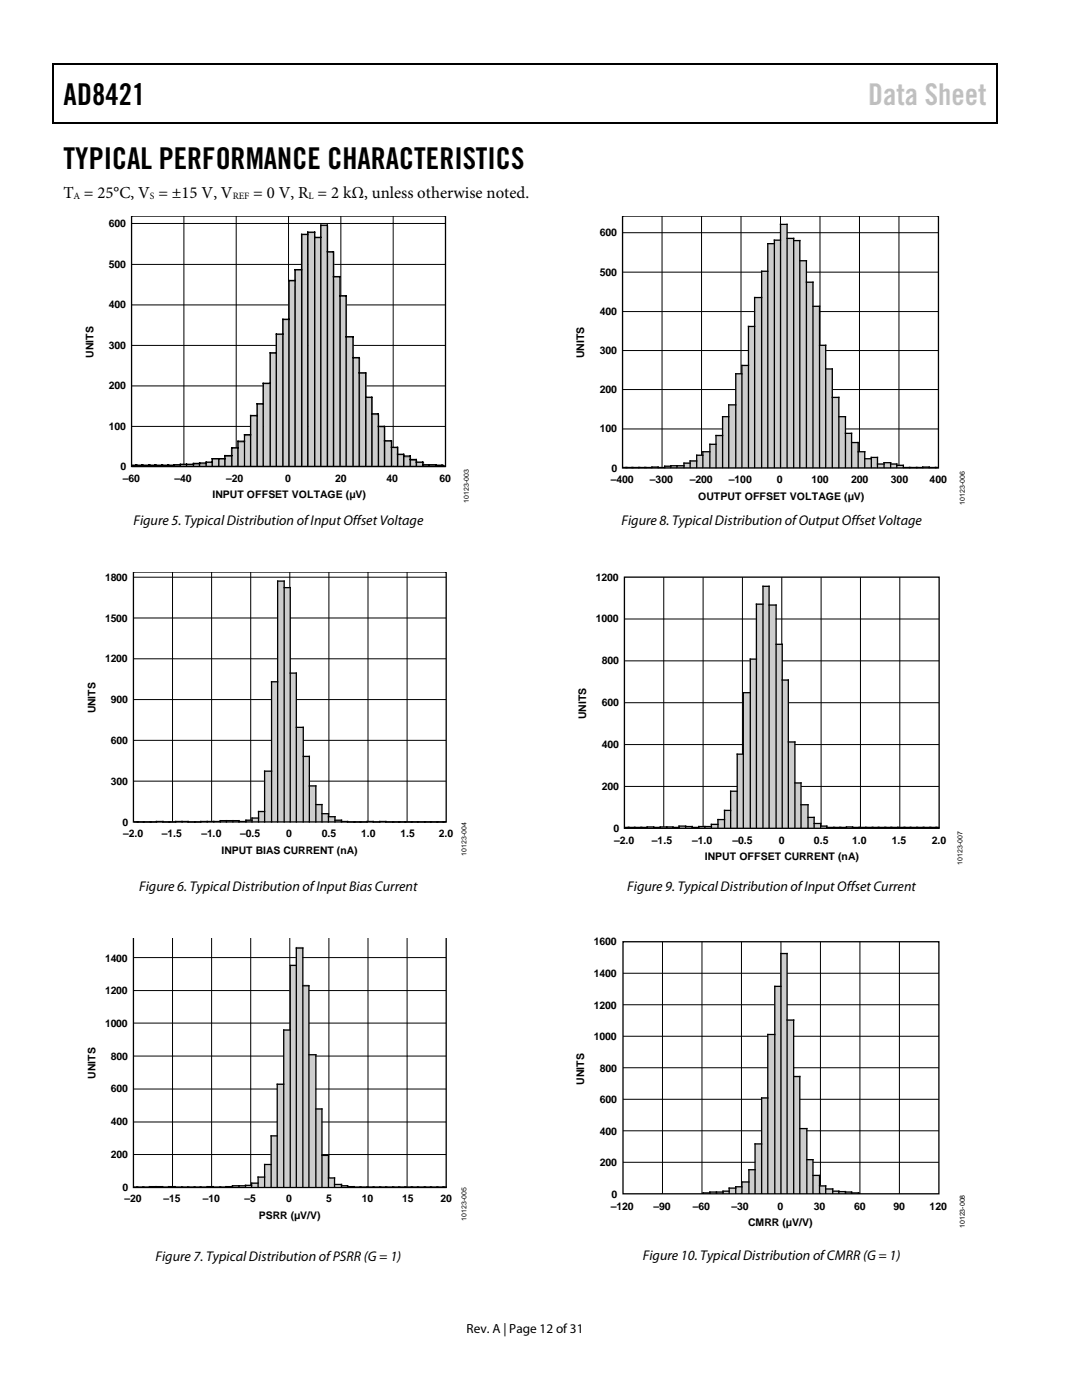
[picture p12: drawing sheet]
<svg xmlns="http://www.w3.org/2000/svg" width="216mm" height="279mm" viewBox="0 0 216 279" stroke-linecap="round" stroke-linejoin="round" font-family="sans-serif">
<path d="M10.5 12.7h.3v1h-.3zM10.5 12.7h.3v.3h-.3zM133.3 12.7h.3v.3h-.3zM198.8 12.7h.2v1h-.2zM198.8 12.7h.2v.3h-.2zM10.5 24.4h.3v.3h-.3zM133.1 24.4h.2v.3h-.2zM198.8 24.4h.2v.3h-.2z" fill="#000"/>
<path d="M10.7 13.7v10.7M10.8 12.8h122.5M133.6 12.8h65.2M198.9 13.7v10.7M10.8 24.5h188" fill="none" stroke="#000" stroke-width=".25"/>
<path d="M26.3 52.8h62.6M26.3 44.6h62.6M36.7 43.2v49.9M47.1 43.2v49.9M57.6 43.2v49.9M68 43.2v49.9M78.5 43.2v49.9M26.3 60.9h62.6M26.3 68.9h62.6M26.3 77h62.6M26.3 85.1h62.6" fill="none" stroke="#000" stroke-width=".2"/>
<g fill="#cdcdcd">
<path d="M67.9 59.1h1.2v33.8h-1.2z"/>
<path d="M66.6 55.3h1.3v37.6h-1.3z"/>
<path d="M69.1 67.3h1.3v25.6h-1.3z"/>
<path d="M70.4 71.5h1.4v21.4h-1.4z"/>
<path d="M71.8 74.5h1.3v18.4h-1.3z"/>
<path d="M73.1 79.4h1.2v13.5h-1.2z"/>
<path d="M65.4 50.3h1.2v42.6h-1.2z"/>
<path d="M61.5 46.4h1.3v46.5h-1.3z"/>
<path d="M62.8 47.5h1.2v45.4h-1.2z"/>
<path d="M64 45h1.4v47.9h-1.4z"/>
<path d="M84.5 92.8l1.3 .1z"/>
<path d="M60.3 46.9h1.2v46h-1.2z"/>
<path d="M83.2 92.3h1.3v.6h-1.3z"/>
<path d="M85.8 92.8l1.3 .1z"/>
<path d="M80.6 91.2h1.3v1.7h-1.3z"/>
<path d="M74.3 82.8h1.3v10.1h-1.3z"/>
<path d="M76.8 88.1h1.4v4.8h-1.4z"/>
<path d="M79.4 90.8h1.2v2.1h-1.2z"/>
<path d="M75.6 85.2h1.2v7.7h-1.2z"/>
<path d="M78.2 89.4h1.2v3.5h-1.2z"/>
<path d="M81.9 91.9h1.3v1h-1.3z"/>
<path d="M38.5 92.7h1.2v.2h-1.2z"/>
<path d="M41.1 92.3h1.2v.6h-1.2z"/>
<path d="M39.7 92.6h1.4v.3h-1.4z"/>
<path d="M58.9 53.9h1.4v39h-1.4z"/>
<path d="M44.9 91.1h1.3v1.8h-1.3z"/>
<path d="M42.3 91.6h1.4v1.3h-1.4z"/>
<path d="M34.7 92.8l1.3 .1z"/>
<path d="M36 92.8h1.2v.1h-1.2z"/>
<path d="M37.2 92.8h1.3v.1h-1.3z"/>
<path d="M43.7 91.6h1.2v1.3h-1.2z"/>
<path d="M53.9 70.5h1.2v22.4h-1.2z"/>
<path d="M55.1 66.8h1.3v26.1h-1.3z"/>
<path d="M46.2 89.4h1.3v3.5h-1.3z"/>
<path d="M56.4 63.8h1.3v29.1h-1.3z"/>
<path d="M52.5 76.6h1.4v16.3h-1.4z"/>
<path d="M57.7 56.1h1.2v36.8h-1.2z"/>
<path d="M48.8 86.9h1.2v6h-1.2z"/>
<path d="M50 83h1.3v9.9h-1.3z"/>
<path d="M47.5 88.2h1.3v4.7h-1.3z"/>
<path d="M51.3 80.7h1.2v12.2h-1.2z"/>
<path d="M46.2 91.1v1.8z"/>
</g>
<path d="M46.2 91.1v1.8" fill="none" stroke="#666" stroke-width=".2"/>
<path d="M43.7 91.6v1.3z" fill="#cdcdcd"/>
<path d="M43.7 91.6v1.3" fill="none" stroke="#666" stroke-width=".2"/>
<path d="M38.5 92.8v.1z" fill="#cdcdcd"/>
<path d="M38.5 92.8v.1" fill="none" stroke="#666" stroke-width=".2"/>
<path d="M36 92.8v.1" fill="none" stroke="#666" stroke-width=".2"/>
<path d="M34.7 92.8h1.3z" fill="#cdcdcd"/>
<path d="M36 92.8l-1.3 .1" fill="none" stroke="#666" stroke-width=".2"/>
<path d="M37.2 92.8h1.3z" fill="#cdcdcd"/>
<path d="M37.2 92.8h1.3" fill="none" stroke="#666" stroke-width=".2"/>
<path d="M41.1 92.6v.3z" fill="#cdcdcd"/>
<path d="M58.9 56.1v36.8M61.5 46.9v46M64 47.5v45.4M65.4 50.3v42.6M53.9 76.6v16.3M56.4 66.8v26.1M41.1 92.6v.3M48.8 88.2v4.7M51.3 83v9.9" fill="none" stroke="#666" stroke-width=".2"/>
<path d="M58.9 56.1v36.8M61.5 46.9v46M64 47.5v45.4M65.4 50.3v42.6M53.9 76.6v16.3M56.4 66.8v26.1M48.8 88.2v4.7M51.3 83v9.9" fill="none" stroke="#cdcdcd" stroke-width=".2"/>
<path d="M41.1 92.3h1.2l-1.2 .3z" fill="#cdcdcd"/>
<path d="M42.3 92.3h-1.2v.3" fill="none" stroke="#666" stroke-width=".2"/>
<path d="M42.3 91.6h1.4l-1.4 .7z" fill="#cdcdcd"/>
<path d="M43.7 91.6h-1.4v.7" fill="none" stroke="#666" stroke-width=".2"/>
<path d="M42.3 92.3v.6z" fill="#cdcdcd"/>
<path d="M42.3 92.3v.6" fill="none" stroke="#666" stroke-width=".2"/>
<path d="M37.2 92.8v.1z" fill="#cdcdcd"/>
<path d="M37.2 92.8v.1" fill="none" stroke="#666" stroke-width=".2"/>
<path d="M39.7 92.6h1.4z" fill="#cdcdcd"/>
<path d="M41.1 92.6l-1.4 .1" fill="none" stroke="#666" stroke-width=".2"/>
<path d="M36 92.8h1.2z" fill="#cdcdcd"/>
<path d="M37.2 92.8h-1.2" fill="none" stroke="#666" stroke-width=".2"/>
<path d="M39.7 92.7v.2z" fill="#cdcdcd"/>
<path d="M39.7 92.7v.2M75.6 85.2v7.7M78.2 89.4v3.5" fill="none" stroke="#666" stroke-width=".2"/>
<path d="M75.6 85.2v7.7M78.2 89.4v3.5" fill="none" stroke="#cdcdcd" stroke-width=".2"/>
<path d="M43.7 91.6h1.2z" fill="#cdcdcd"/>
<path d="M43.7 91.6h1.2M76.8 88.1v4.8" fill="none" stroke="#666" stroke-width=".2"/>
<path d="M76.8 88.1v4.8" fill="none" stroke="#cdcdcd" stroke-width=".2"/>
<path d="M80.6 91.2v1.7z" fill="#cdcdcd"/>
<path d="M80.6 91.2v1.7" fill="none" stroke="#666" stroke-width=".2"/>
<path d="M85.8 92.8v.1" fill="none" stroke="#666" stroke-width=".2"/>
<path d="M83.2 92.3v.6z" fill="#cdcdcd"/>
<path d="M83.2 92.3v.6" fill="none" stroke="#666" stroke-width=".2"/>
<path d="M81.9 91.9v1z" fill="#cdcdcd"/>
<path d="M66.6 55.3v37.6M67.9 59.1v33.8M69.1 67.3v25.6M70.4 71.5v21.4M71.8 74.5v18.4M73.1 79.4v13.5M74.3 82.8v10.1M79.4 90.8v2.1M81.9 91.9v1" fill="none" stroke="#666" stroke-width=".2"/>
<path d="M66.6 55.3v37.6M67.9 59.1v33.8M69.1 67.3v25.6M70.4 71.5v21.4M71.8 74.5v18.4M73.1 79.4v13.5M74.3 82.8v10.1M79.4 90.8v2.1" fill="none" stroke="#cdcdcd" stroke-width=".2"/>
<path d="M38.5 92.7h1.2z" fill="#cdcdcd"/>
<path d="M39.7 92.7l-1.2 .1" fill="none" stroke="#666" stroke-width=".2"/>
<path d="M44.9 91.6v1.3z" fill="#cdcdcd"/>
<path d="M44.9 91.6v1.3" fill="none" stroke="#666" stroke-width=".2"/>
<path d="M65.4 50.3h1.2v5z" fill="#cdcdcd"/>
<path d="M65.4 50.3h1.2v5" fill="none" stroke="#666" stroke-width=".2"/>
<path d="M64 45h1.4v5.3l-1.4-2.8z" fill="#cdcdcd"/>
<path d="M64 47.5v-2.5h1.4v5.3" fill="none" stroke="#666" stroke-width=".2"/>
<path d="M67.9 59.1h1.2v8.2z" fill="#cdcdcd"/>
<path d="M67.9 59.1h1.2v8.2" fill="none" stroke="#666" stroke-width=".2"/>
<path d="M73.1 79.4h1.2v3.4z" fill="#cdcdcd"/>
<path d="M73.1 79.4h1.2v3.4" fill="none" stroke="#666" stroke-width=".2"/>
<path d="M70.4 71.5h1.4v3z" fill="#cdcdcd"/>
<path d="M70.4 71.5h1.4v3" fill="none" stroke="#666" stroke-width=".2"/>
<path d="M69.1 67.3h1.3v4.2z" fill="#cdcdcd"/>
<path d="M69.1 67.3h1.3v4.2" fill="none" stroke="#666" stroke-width=".2"/>
<path d="M71.8 74.5h1.3v4.9z" fill="#cdcdcd"/>
<path d="M71.8 74.5h1.3v4.9" fill="none" stroke="#666" stroke-width=".2"/>
<path d="M60.3 46.9h1.2l-1.2 7z" fill="#cdcdcd"/>
<path d="M61.5 46.9h-1.2v7M62.8 47.5v45.4" fill="none" stroke="#666" stroke-width=".2"/>
<path d="M62.8 47.5v45.4" fill="none" stroke="#cdcdcd" stroke-width=".2"/>
<path d="M61.5 46.4h1.3v1.1l-1.3-.6z" fill="#cdcdcd"/>
<path d="M61.5 46.9v-.5h1.3v1.1" fill="none" stroke="#666" stroke-width=".2"/>
<path d="M62.8 47.5h1.2z" fill="#cdcdcd"/>
<path d="M62.8 47.5h1.2" fill="none" stroke="#666" stroke-width=".2"/>
<path d="M84.5 92.8h1.3z" fill="#cdcdcd"/>
<path d="M84.5 92.8h1.3" fill="none" stroke="#666" stroke-width=".2"/>
<path d="M83.2 92.3h1.3v.5z" fill="#cdcdcd"/>
<path d="M83.2 92.3h1.3v.5" fill="none" stroke="#666" stroke-width=".2"/>
<path d="M84.5 92.8v.1" fill="none" stroke="#666" stroke-width=".2"/>
<path d="M85.8 92.8l1.3 .1z" fill="#cdcdcd"/>
<path d="M85.8 92.8l1.3 .1" fill="none" stroke="#666" stroke-width=".2"/>
<path d="M80.6 91.2h1.3v.7z" fill="#cdcdcd"/>
<path d="M80.6 91.2h1.3v.7" fill="none" stroke="#666" stroke-width=".2"/>
<path d="M76.8 88.1h1.4v1.3z" fill="#cdcdcd"/>
<path d="M76.8 88.1h1.4v1.3" fill="none" stroke="#666" stroke-width=".2"/>
<path d="M78.2 89.4h1.2v1.4z" fill="#cdcdcd"/>
<path d="M78.2 89.4h1.2v1.4" fill="none" stroke="#666" stroke-width=".2"/>
<path d="M75.6 85.2h1.2v2.9z" fill="#cdcdcd"/>
<path d="M75.6 85.2h1.2v2.9" fill="none" stroke="#666" stroke-width=".2"/>
<path d="M79.4 90.8h1.2v.4z" fill="#cdcdcd"/>
<path d="M79.4 90.8h1.2v.4" fill="none" stroke="#666" stroke-width=".2"/>
<path d="M74.3 82.8h1.3v2.4z" fill="#cdcdcd"/>
<path d="M74.3 82.8h1.3v2.4" fill="none" stroke="#666" stroke-width=".2"/>
<path d="M81.9 91.9h1.3v.4z" fill="#cdcdcd"/>
<path d="M81.9 91.9h1.3v.4" fill="none" stroke="#666" stroke-width=".2"/>
<path d="M66.6 55.3h1.3v3.8z" fill="#cdcdcd"/>
<path d="M60.3 53.9v39M66.6 55.3h1.3v3.8M50 86.9v6" fill="none" stroke="#666" stroke-width=".2"/>
<path d="M60.3 53.9v39M50 86.9v6" fill="none" stroke="#cdcdcd" stroke-width=".2"/>
<path d="M50 83h1.3l-1.3 3.9z" fill="#cdcdcd"/>
<path d="M51.3 83h-1.3v3.9M52.5 80.7v12.2" fill="none" stroke="#666" stroke-width=".2"/>
<path d="M52.5 80.7v12.2" fill="none" stroke="#cdcdcd" stroke-width=".2"/>
<path d="M51.3 80.7h1.2l-1.2 2.3z" fill="#cdcdcd"/>
<path d="M52.5 80.7h-1.2v2.3" fill="none" stroke="#666" stroke-width=".2"/>
<path d="M44.9 91.1h1.3l-1.3 .5z" fill="#cdcdcd"/>
<path d="M46.2 91.1h-1.3v.5" fill="none" stroke="#666" stroke-width=".2"/>
<path d="M47.5 88.2h1.3l-1.3 1.2z" fill="#cdcdcd"/>
<path d="M48.8 88.2h-1.3v1.2" fill="none" stroke="#666" stroke-width=".2"/>
<path d="M46.2 89.4h1.3l-1.3 1.7z" fill="#cdcdcd"/>
<path d="M46.2 91.1v-1.7h1.3v3.5" fill="none" stroke="#666" stroke-width=".2"/>
<path d="M47.5 89.4v3.5" fill="none" stroke="#cdcdcd" stroke-width=".2"/>
<path d="M48.8 86.9h1.2l-1.2 1.3z" fill="#cdcdcd"/>
<path d="M50 86.9h-1.2v1.3" fill="none" stroke="#666" stroke-width=".2"/>
<path d="M57.7 56.1h1.2l-1.2 7.7z" fill="#cdcdcd"/>
<path d="M58.9 56.1h-1.2v7.7" fill="none" stroke="#666" stroke-width=".2"/>
<path d="M56.4 63.8h1.3l-1.3 3z" fill="#cdcdcd"/>
<path d="M56.4 66.8v-3h1.3v29.1" fill="none" stroke="#666" stroke-width=".2"/>
<path d="M57.7 63.8v29.1" fill="none" stroke="#cdcdcd" stroke-width=".2"/>
<path d="M58.9 53.9h1.4l-1.4 2.2z" fill="#cdcdcd"/>
<path d="M60.3 53.9h-1.4v2.2" fill="none" stroke="#666" stroke-width=".2"/>
<path d="M53.9 70.5h1.2l-1.2 6.1z" fill="#cdcdcd"/>
<path d="M55.1 70.5h-1.2v6.1" fill="none" stroke="#666" stroke-width=".2"/>
<path d="M52.5 76.6h1.4l-1.4 4.1z" fill="#cdcdcd"/>
<path d="M53.9 76.6h-1.4v4.1M55.1 70.5v22.4" fill="none" stroke="#666" stroke-width=".2"/>
<path d="M55.1 70.5v22.4" fill="none" stroke="#cdcdcd" stroke-width=".2"/>
<path d="M55.1 66.8h1.3l-1.3 3.7z" fill="#cdcdcd"/>
<path d="M56.4 66.8h-1.3v3.7" fill="none" stroke="#666" stroke-width=".2"/>
<path d="M26.3 92.9h62.6v.3h-62.6z" fill="#cdcdcd"/>
<g fill="none" stroke="#000" stroke-width=".26">
<path d="M26.3 43.2v49.9h62.6v-49.9M58.9 56h-1.2v36.8M60.2 53.8h-1.3v39M61.4 46.8h-1.2v46M62.8 47.4h1.2M65.3 50.2h1.2v42.6M66.5 55.2h1.3v37.6M67.8 59h1.3v33.8M53.9 76.5h-1.4v16.3M55.1 70.4h-1.2v22.4M56.4 66.7h-1.3v26.1M57.7 63.7h-1.3v29.1"/>
<path d="M69.1 67.2h1.3v25.6M70.4 71.4h1.3v21.4M71.7 74.4h1.3v18.4M73 79.3h1.2v13.5M27.1 92.8h.1M27.2 92.8h-.8v.3h62.3l-.6-.1M28.3 92.8h.1M29.7 92.8h.1M31 92.8h.1M32.3 92.8h.1M33.5 92.8h.1M36 92.8h-8.9"/>
<path d="M37.2 92.7v.1M38.6 92.7h-2.6v.1M39.8 92.5h-1.2v.3M41.1 92.4h-1.3v.4M42.3 92.2h-1.2v.6M43.7 91.5v1.3M44.9 91.5h-2.6v1.3M46.3 90.9h-1.4v1.9M47.5 89.4h-1.2v3.4M48.8 88.1h-1.3v4.7M50 86.8h-1.2v6M51.3 82.9h-1.3v9.9"/>
<path d="M52.5 80.6h-1.2v12.2M61.4 92.8v-46.5h1.4v46.5M64 92.8v-47.9h1.3v47.9M74.2 82.6h1.3v10.2M75.5 85.1h1.2v7.7M76.7 88h1.4v4.8M78.1 89.3h1.2v3.5M79.3 90.7h1.2v2.1M80.5 91h1.3v1.8M81.8 91.7h1.3v1.1M83.1 92.2h1.3v.6M84.4 92.8h3.8"/>
<path d="M85.6 92.8h.1M88.2 92.8h.1"/>
</g>
<g fill="none" stroke="#000" stroke-width=".2">
<path d="M26.6 115.2h62.4M34.4 114.3v49.7M42.2 114.3v49.7M50 114.3v49.7M57.8 114.3v49.7M65.6 114.3v49.7M73.4 114.3v49.7M81.2 114.3v49.7M26.6 123.3h62.4M26.6 131.5h62.4M26.6 139.6h62.4M26.6 147.8h62.4"/>
<path d="M26.6 155.9h62.4"/>
</g>
<path d="M55.4 116h1.3v1.3h1.2v17h1.2v10.9h1.4v5.8h1.2v5.8h1.3v3.8h1.2v1.8h1.3v.6h1.3v.7h1.3v.2l1.3 .1h19.5h-62.1h13.3l3.9-.1v-.1h3.8v.1h1.3v-.2h1.2v-.4h1.3v-1.3h1.2v-8.1h1.4v-17.8h1.2z" fill="#cdcdcd"/>
<g fill="none" stroke="#000" stroke-width=".26">
<path d="M26.6 114.3v49.7h62.4v-49.7M56.7 117.3h1.2v46.7M55.4 136.1h-1.2v27.9M57.9 134.3h1.2v29.7M54.2 153.9h-1.4v10.1M59.1 145.2h1.4v18.8M60.5 151h1.2v13M61.7 156.8h1.3v7.2M27.4 164h.1M28.6 164h.1M30 164h.1M33.7 164h.1"/>
<path d="M36.3 163.9v.1M38.8 164h.1M41.4 163.9v.1M42.7 163.9v.1M44 163.9l-17.2 .1M44 164v-.2h3.7v.2M45.2 163.8v.2M46.5 163.8v.2M47.7 163.9h1.4M50.3 163.7h-1.2v.3M51.6 163.3h-1.3v.7M52.8 162h-1.2v2"/>
<path d="M55.4 164v-48h1.3v48M63 160.6h1.2v3.4M64.2 162.4h1.3v1.6M65.5 163h1.3v1M66.8 163.7h1.3v.3M68.1 163.9l20.8 .1M70.7 164h.1M71.9 164h.1M78.4 164h.1M79.6 164h.1M80.8 164h.1M82.1 164h.1"/>
<path d="M83.3 164h.1M84.7 164h.1M85.9 164h.1M87.2 164h.1M88.4 164h.1"/>
</g>
<g fill="none" stroke="#000" stroke-width=".2">
<path d="M26.6 197.7h62.4M26.6 191.1h62.4M34.4 187.2v49.8M42.2 187.2v49.8M50 187.2v49.8M57.8 187.2v49.8M65.6 187.2v49.8M73.4 187.2v49.8M81.2 187.2v49.8M26.6 204.2h62.4M26.6 210.8h62.4M26.6 217.3h62.4"/>
<path d="M26.6 223.9h62.4M26.6 230.4h62.4"/>
</g>
<path d="M59 188.9h1.3v7.6h1.3v13.9h1.3v10.8h1.3v9.3h1.3v4.6h1.3v1.3h1.3v.2l2.5 .1v.2h18.3v.2h-62.3v-.2h3.2v-.2h2.5v.2h1.3v-.2h1.3v.2h6.4v-.2h1.2v.2h2.6v-.2l5.1-.1v-.6h1.3v-1.1h1.2v-2.5h1.3v-5.7h1.3v-10.5h1.3v-10.7h1.2v-13h1.2z" fill="#cdcdcd"/>
<g fill="none" stroke="#000" stroke-width=".26">
<path d="M26.6 187.2v49.8h62.4v-49.8M59.1 192.7h-1.2v44.2M60.4 196.7h1.2v40.2M56.6 216.4h-1.3v20.5M57.9 205.6h-1.3v31.3M61.6 210.5h1.4v26.4M27.3 236.9h.1M28.5 236.9h.1M31.1 236.8v.1M36.2 236.9h.1M37.5 236.9h.1M38.8 236.9h.1"/>
<path d="M40 236.9h.1M43.9 236.9h.1M46.4 236.8l-19.7 .1M47.7 236.6v.3M49 236.6h-2.6v.3M50.2 236.6h-1.2v.3M51.5 236.1h-1.3v.8M52.8 234.9h-1.3v2M54.1 232.4h-1.3v4.5M55.3 226.7h-1.2v10.2M59.1 236.9v-47.7h1.3v47.7M63 221.3h1.2v15.6"/>
<path d="M64.2 230.6h1.3v6.3M65.5 235.1h1.3v1.8M66.8 236.4h1.3v.5M68.1 236.6h1.3v.3M69.4 236.8l19.6 .1M71.9 236.9h.1M73.3 236.9h.1M74.5 236.9h.1M75.8 236.9h.1M77 236.9h.1M78.4 236.9h.1M79.6 236.9h.1"/>
<path d="M80.8 236.9h.1M82.1 236.9h.1M83.3 236.9h.1M84.7 236.9h.1M85.9 236.9h.1M87.2 236.9h.1M88.4 236.9h.1"/>
</g>
<g fill="none" stroke="#000" stroke-width=".2">
<path d="M124.2 54.3h63.1M124.2 46.4h63.1M132.1 43.2v50.2M140 43.2v50.2M147.9 43.2v50.2M155.7 43.2v50.2M163.6 43.2v50.2M171.5 43.2v50.2M179.4 43.2v50.2M124.2 62.2h63.1M124.2 70h63.1M124.2 77.7h63.1"/>
<path d="M124.2 85.6h63.1"/>
</g>
<path d="M155.8 44.8h1.3v2.8h1.4v.4h1.2v4h1.3v4.3h1.2v4.8h1.4v7.8h1.2v4.7h1.4v5.7h1.2v3.9h1.4v3.3h1.2v1.8h1.3v1.9h1.3v1.4h1.4v-.3h1.2v1.3h1.3v-.3h1.2v.3h1.2v.3h1.4v.4l5.2-.1 1.8 .1v.2h-62.9l-.1-.2h8.4v-.3h3.8v-.6h1.3v-.4h1.3v-1.1h1.2v-.7h1.3v-1.5h1.4v-1.8h1.3v-3.7h1.2v-2.4h1.3v-6.2h1.3v-1.7h1.3v-7.7h1.3v-5.8h1.3v-5.3h1.3v-5.5h1.3v-.7h1.2z" fill="#cdcdcd"/>
<g fill="none" stroke="#000" stroke-width=".26">
<path d="M124.2 43.2v50.2h63.1v-50.2M152 59.4h-1.4v33.9M153.2 54.1h-1.2v39.2M154.5 48.6h-1.3v44.7M155.7 47.9h-1.2v45.4M157.1 47.6h1.3v45.7M158.4 48h1.2v45.3M159.6 52h1.3v41.3M160.9 56.3h1.3v37M148 74.6h-1.2v18.7M149.4 72.9h-1.4v20.4M150.6 65.2h-1.2v28.1"/>
<path d="M162.2 61.1h1.3v32.2M163.5 68.9h1.3v24.4M164.8 73.6h1.3v19.7M166.1 79.3h1.3v14M124.9 93.3h.1M126.2 93.3h.1M127.5 93.3h.1M128.7 93.3h.1M133.9 93h-1.3v.3h-8.3M135.1 93v.3M136.5 93h-2.6v.3M137.7 92.4h-1.2v.9"/>
<path d="M139 92h-1.3v1.3M140.2 90.9h-1.2v2.4M141.6 90.2h-1.4v3.1M142.9 88.7h-1.3v4.6M144.2 86.9h-1.3v6.4M145.4 83.2h-1.2v10.1M146.8 80.8h-1.4v12.5M155.7 93.3v-48.5h1.4v48.5M167.4 83.2h1.3v10.1M168.7 86.5h1.2v6.8M169.9 88.3h1.3v5M171.2 90.2h1.4v3.1"/>
<path d="M172.6 91.6h1.3M173.9 93.3v-2h1.2v2M175.1 92.6h1.3M176.4 93.3v-1h1.3v1M177.7 92.6h1.2v.7M178.9 92.9h1.4v.4h6.9M181.5 93.3h.1M182.9 93.3h.1M186.6 93.3h.1"/>
</g>
<path d="M132.4 115.2v50.1M140.3 115.2v50.1M148.1 115.2v50.1M156 115.2v50.1M163.8 115.2v50.1M171.7 115.2v50.1M179.5 115.2v50.1M124.6 123.5h62.8M124.6 131.9h62.8M124.6 140.2h62.8M124.6 148.6h62.8M124.6 156.9h62.8" fill="none" stroke="#000" stroke-width=".2"/>
<path d="M152.2 117h1.3v3.7h1.3v7.9h1.3v7.1h1.2v12.4h1.3v8.2h1.2v4.3h1.3v2.5h1.3v1.2h1.4v.6h1.2v.2h22.2v.2h-62.5v-.2l4.4-.1 6.4 .1v-.2l2.5 .1v.1h1.4v-.1h2.6v-.5h1.2v-.9h1.4v-1.9h1.2v-3.8h1.3v-7.4h1.2v-12.3h1.3v-6.7h1.3v-10.9h1.3z" fill="#cdcdcd"/>
<g fill="none" stroke="#000" stroke-width=".26">
<path d="M124.6 115.2h62.8v50.1h-62.8zM149.7 138.2h-1.4v26.9M150.9 131.5h-1.2v33.6M152.2 120.6h-1.3v44.5M153.5 120.7h1.4v44.4M154.9 128.6h1.2v36.5M156.1 135.7h1.2v29.4M147.1 157.9h-1.3v7.2M148.3 150.5h-1.2v14.6M157.3 148.1h1.3v17M158.6 156.3h1.2v8.8M124.8 165.1h10.7v-.2h1.3v.2"/>
<path d="M125.4 165.1h.1M126.6 165.1h.1M127.9 165.1h.1M133.1 165v.1M136.8 165h1.3v.1h1.3v-.1h2.6M140.6 165v.1M143.3 164.5h-1.3v.6M144.6 163.6h-1.3v1.5M145.8 161.7h-1.2v3.4M152.2 165.1v-48.1h1.3v48.1M159.8 160.6h1.4v4.5M161.2 163.1h1.2v2"/>
<path d="M162.4 164.3h1.4v.8M163.8 164.9h1.2v.2h22.3M166.4 165.1h.1M167.6 165.1h.1M171.4 165.1h.1M172.7 165.1h.1M174 165.1h.1M175.3 165.1h.1M176.6 165.1h.1M177.8 165.1h.1M179.1 165.1h.1M180.4 165.1h.1"/>
<path d="M181.6 165.1h.1M182.9 165.1h.1M184.3 165.1h.1M185.6 165.1h.1M186.8 165.1h.1"/>
</g>
<g fill="none" stroke="#000" stroke-width=".2">
<path d="M124.3 194.2h63M132.2 187.9v50.3M140.1 187.9v50.3M147.9 187.9v50.3M155.8 187.9v50.3M163.7 187.9v50.3M171.6 187.9v50.3M179.5 187.9v50.3M124.3 219.4h63M124.3 213.1h63M124.3 206.8h63M124.3 200.5h63"/>
<path d="M124.3 232h63M124.3 225.7h63"/>
</g>
<path d="M155.7 190.2h1.4v13.3h1.3v11.3h1.2v10.4h1.3v6.1h1.3v3.2h1.3v2.1h1.3v.6h1.3v.5l5.4 .4h-31.3l5.3-.4v-.6h1.3v-.3h1.2v-1h1.4v-2.4h1.3v-5.1h1.3v-9.3h1.2v-12.6h1.3v-9.6h1.2z" fill="#cdcdcd"/>
<g fill="none" stroke="#000" stroke-width=".26">
<path d="M124.3 187.9h63v50.3h-63zM155.8 196.9h-1.2v41.3M153.2 219.1h-1.2v19.1M154.6 206.5h-1.4v31.7M157.1 203.6h1.3v34.6M158.4 214.8h1.2v23.4M141.6 238.1l-1.4 .1M143 237.9v.3M144.3 237.9h-2.7v.3M145.5 237.7h-1.2v.5M146.8 237.1h-1.3v1.1M148 236.9h-1.2v1.3"/>
<path d="M149.4 235.9h-1.4v2.3M150.7 233.4h-1.3v4.8M152 228.3h-1.3v9.9M157.1 238.2v-47.9h-1.3v47.9M159.6 225.2h1.4v13M161 231.4h1.2v6.8M162.2 234.6h1.3v3.6M163.5 236.7h1.3v1.5M164.8 237.3h1.4v.9M166.2 237.7h1.2v.5M167.4 237.8h1.3v.4M168.7 237.9h1.2v.3"/>
<path d="M169.9 238.1l1.6 .1"/>
</g>
<g font-size="6">
<text x="12.7" y="21">AD8421</text>
<text x="12.7" y="33.6">TYPICAL PERFORMANCE CHARACTERISTICS</text>
</g>
<text font-size="6" fill="#c1c1c1" x="173.2" y="21">Data Sheet</text>
<g font-size="3.3">
<text x="12.7" y="39.5">T = 25°C, V = ±15 V, V</text>
<text x="50.5" y="39.5">= 0 V, R = 2 kΩ, unless otherwise noted.</text>
</g>
<g font-size="2.8">
<text x="26.6" y="104.7">Figure 5. Typical Distribution of Input Offset Voltage</text>
<text x="124" y="104.7">Figure 8. Typical Distribution of Output Offset Voltage</text>
<text x="27.8" y="177.8">Figure 6. Typical Distribution ofInput Bias Current</text>
<text x="125.2" y="177.7">Figure 9. Typical Distribution ofInputOffsetCurrent</text>
<text x="31" y="251.6">Figure 7. Typical Distribution ofPSRR (G = 1)</text>
<text x="128.3" y="251.5">Figure 10. Typical Distribution of CMRR (G = 1)</text>
</g>
<text font-size="2.6" x="93.1" y="266">Rev. A | Page 12 of 31</text>
<g font-size="2.1">
<text x="21.7" y="45.3">600</text>
<text x="119.7" y="47.2">600</text>
<text x="21.7" y="53.5">500</text>
<text x="119.7" y="55">500</text>
<text x="21.7" y="61.5">400</text>
<text x="119.7" y="62.8">400</text>
<text x="18.6" y="71.3" transform="rotate(-90 18.6 71.3)">UNITS</text>
<text x="21.7" y="69.6">300</text>
<text x="116.6" y="71.5" transform="rotate(-90 116.6 71.5)">UNITS</text>
<text x="119.7" y="70.6">300</text>
<text x="21.7" y="77.7">200</text>
<text x="119.7" y="78.4">200</text>
<text x="21.7" y="85.8">100</text>
<text x="119.7" y="86.2">100</text>
<text x="24" y="93.9">0</text>
<text x="122" y="94.2">0</text>
<text x="24.5" y="96.2">–60</text>
<text x="34.8" y="96.2">–40</text>
<text x="42.4" y="99.4">INPUT OFFSET VOLTAGE (µV)</text>
<text x="45.1" y="96.2">–20</text>
<text x="56.9" y="96.2">0</text>
<text x="66.9" y="96.2">20</text>
<text x="77.1" y="96.2">40</text>
<text x="87.7" y="96.2">60</text>
<text x="121.9" y="96.5">–400</text>
<text x="129.7" y="96.5">–300</text>
<text x="137.6" y="96.5">–200</text>
<text x="139.3" y="99.8">OUTPUT OFFSET VOLTAGE (µV)</text>
<text x="145.4" y="96.5">–100</text>
<text x="155" y="96.5">0</text>
<text x="161.9" y="96.5">100</text>
<text x="169.8" y="96.5">200</text>
<text x="177.8" y="96.5">300</text>
<text x="185.5" y="96.5">400</text>
<text x="21" y="116">1800</text>
<text x="118.9" y="115.9">1200</text>
<text x="21" y="124.1">1500</text>
<text x="118.9" y="124.2">1000</text>
<text x="21" y="132.2">1200</text>
<text x="120.1" y="132.6">800</text>
<text x="19" y="142.4" transform="rotate(-90 19 142.4)">UNITS</text>
<text x="22.1" y="140.3">900</text>
<text x="117" y="143.5" transform="rotate(-90 117 143.5)">UNITS</text>
<text x="120.1" y="140.9">600</text>
<text x="22.1" y="148.5">600</text>
<text x="120.1" y="149.3">400</text>
<text x="22.1" y="156.6">300</text>
<text x="120.1" y="157.7">200</text>
<text x="24.4" y="164.8">0</text>
<text x="24.6" y="167.1">–2.0</text>
<text x="32.3" y="167.1">–1.5</text>
<text x="40.2" y="167.1">–1.0</text>
<text x="47.9" y="167.1">–0.5</text>
<text x="57.1" y="167.1">0</text>
<text x="64.2" y="167.1">0.5</text>
<text x="72.1" y="167.1">1.0</text>
<text x="79.9" y="167.1">1.5</text>
<text x="87.6" y="167.1">2.0</text>
<text x="122.4" y="166.1">0</text>
<text x="44.2" y="170.4">INPUT BIAS CURRENT (nA)</text>
<text x="122.5" y="168.4">–2.0</text>
<text x="130.1" y="168.4">–1.5</text>
<text x="138.1" y="168.4">–1.0</text>
<text x="140.6" y="171.7">INPUT OFFSET CURRENT (nA)</text>
<text x="146.1" y="168.4">–0.5</text>
<text x="155.4" y="168.4">0</text>
<text x="162.4" y="168.4">0.5</text>
<text x="170.1" y="168.4">1.0</text>
<text x="178" y="168.4">1.5</text>
<text x="185.9" y="168.4">2.0</text>
<text x="21" y="191.9">1400</text>
<text x="118.5" y="188.6">1600</text>
<text x="118.5" y="195">1400</text>
<text x="21" y="198.4">1200</text>
<text x="118.5" y="201.3">1200</text>
<text x="21" y="204.9">1000</text>
<text x="118.5" y="207.6">1000</text>
<text x="19" y="215.2" transform="rotate(-90 19 215.2)">UNITS</text>
<text x="22.1" y="211.5">800</text>
<text x="119.7" y="213.9">800</text>
<text x="22.1" y="218">600</text>
<text x="116.6" y="216.5" transform="rotate(-90 116.6 216.5)">UNITS</text>
<text x="119.7" y="220.2">600</text>
<text x="22.1" y="224.5">400</text>
<text x="119.7" y="226.5">400</text>
<text x="22.1" y="231">200</text>
<text x="119.7" y="232.8">200</text>
<text x="24.4" y="237.7">0</text>
<text x="24.9" y="240">–20</text>
<text x="32.6" y="240">–15</text>
<text x="40.5" y="240">–10</text>
<text x="48.8" y="240">–5</text>
<text x="57.1" y="240">0</text>
<text x="65.1" y="240">5</text>
<text x="72.2" y="240">10</text>
<text x="80.2" y="240">15</text>
<text x="87.9" y="240">20</text>
<text x="122" y="239.1">0</text>
<text x="51.7" y="243.2">PSRR (µV/V)</text>
<text x="121.9" y="241.4">–120</text>
<text x="130.4" y="241.4">–90</text>
<text x="138.2" y="241.4">–60</text>
<text x="145.9" y="241.4">–30</text>
<text x="149.3" y="244.7">CMRR (µV/V)</text>
<text x="155.2" y="241.4">0</text>
<text x="162.4" y="241.4">30</text>
<text x="170.4" y="241.4">60</text>
<text x="178.3" y="241.4">90</text>
<text x="185.5" y="241.4">120</text>
</g>
<g font-size="1.9">
<text x="14.7" y="39.7">A</text>
<text x="29.9" y="39.7">S</text>
<text x="46.4" y="39.7">REF</text>
<text x="61.6" y="39.7">L</text>
</g>
<g font-size="1.4">
<text x="93.6" y="100.4" transform="rotate(-90 93.6 100.4)">10123-003</text>
<text x="192.5" y="100.7" transform="rotate(-90 192.5 100.7)">10123-006</text>
<text x="93.1" y="170.8" transform="rotate(-90 93.1 170.8)">10123-004</text>
<text x="192.1" y="172.6" transform="rotate(-90 192.1 172.6)">10123-007</text>
<text x="93.1" y="243.6" transform="rotate(-90 93.1 243.6)">10123-005</text>
<text x="192.5" y="245.1" transform="rotate(-90 192.5 245.1)">10123-008</text>
</g>
</svg>
